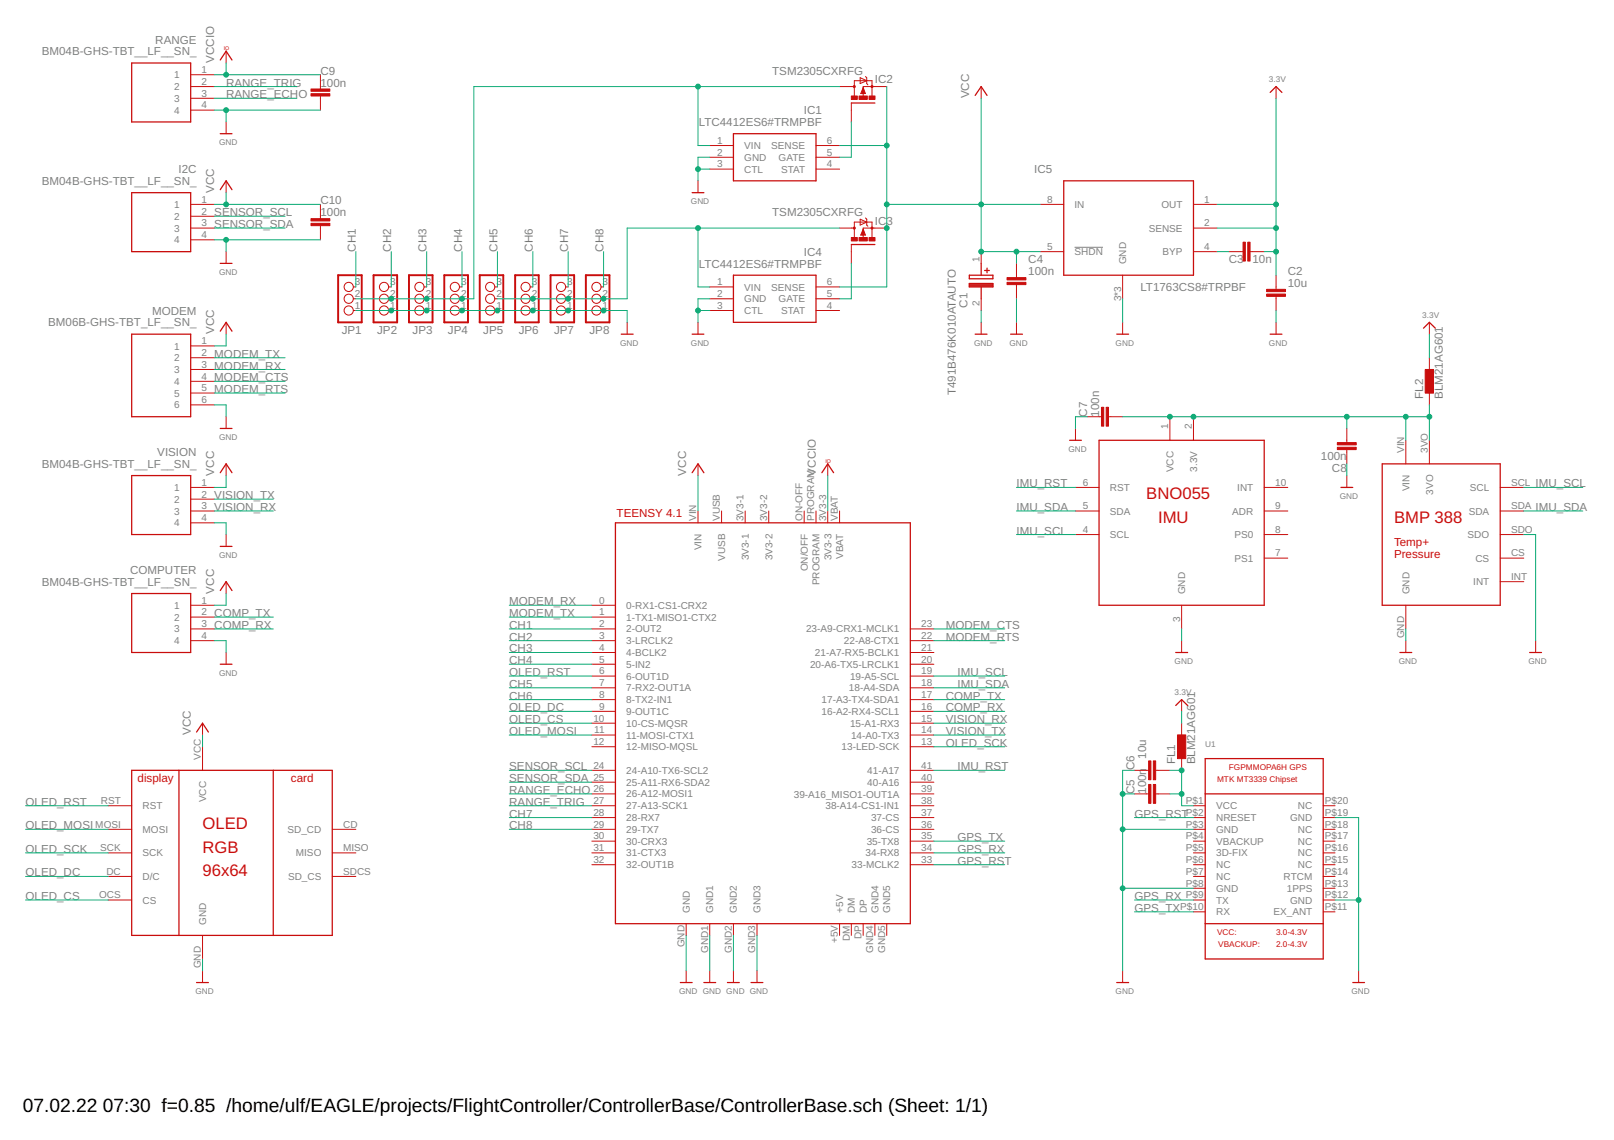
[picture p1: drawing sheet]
<svg xmlns="http://www.w3.org/2000/svg" width="297mm" height="210mm" viewBox="0 0 297 210" stroke-linecap="round" stroke-linejoin="round" font-family="sans-serif">
<path d="M197.8 45.5h5.2" fill="none" stroke="#808080" stroke-width=".18"/>
<g fill="none" stroke="#c90d0c" stroke-width=".18">
<path d="M35.1 15.9h4.3M35.1 13.8h4.3M35.1 18.1h4.3M41.6 9.4v2.2M59 13.8v2.6M59 17.7v2.6M154.5 15.9h2.7M156.7 19v3.5M157.2 17.7v-2.8h3.3v2.8M158.3 14.3l1.2 .6-1.2 .5zM158.9 17.1v.8M158.9 16.2l.4 1h-.9z"/>
<path d="M159.3 14.1l.2 .2v1.1l.2 .2M163.2 15.9h-4.3v.3M180.6 15.9v2.2M234.8 15.9v2.2M35.1 37.6h4.3M35.1 39.8h4.3M35.1 20.3h4.3M41.6 22.5v2.1M41.6 33.3v2.2M59 37.6v2.7M128.5 33.3v2.2M130.6 26.8h4.4"/>
<path d="M130.6 29h4.4M130.6 31.1h4.4M150.2 26.8h4.3M150.2 29h4.3M150.2 31.1h4.3M191.4 37.6h4.4M219.6 37.6h4.4M35.1 42h4.3M35.1 44.2h4.3M41.6 46.3v2.2M41.6 59.4v2.1M59 41.6v2.6"/>
<path d="M65 52.8h.5M65 55h.5M65 57.2h.5M71.5 52.8h.5M71.5 55h.5M71.5 57.2h.5M78 52.8h.5M78 55h.5M78 57.2h.5M84.6 52.8h.4M84.6 55h.4M84.6 57.2h.4"/>
<path d="M91.1 52.8h.4M91.1 55h.4M91.1 57.2h.4M97.6 52.8h.5M97.6 55h.5M97.6 57.2h.5M104.1 52.8h.5M104.1 55h.5M104.1 57.2h.5M110.6 52.8h.5M110.6 55h.5M110.6 57.2h.5"/>
<path d="M115.4 59.4v2.1M128.5 59.4v2.1M130.6 52.8h4.4M130.6 55h4.4M130.6 57.2h4.4M150.2 52.8h4.3M150.2 55h4.3M150.2 57.2h4.3M154.5 42h2.7M156.7 45v3.5M157.2 43.7v-2.8h3.3v2.8M158.3 40.4l1.2 .5-1.2 .5z"/>
<path d="M158.9 43.2v.7M158.9 42.2l.4 1.1h-.9zM159.3 40.1l.2 .3v1l.2 .3M163.2 42h-4.3v.2M180.6 46.3v2.2M180.6 55v2.2M180.6 59.4v2.1M187.1 48.5v2.6M187.1 52.4v2.6M187.1 59.4v2.1M191.4 46.3h4.4M206.6 50.7v4.3"/>
<path d="M206.6 59.4v2.1M219.6 42h4.4M219.6 46.3h4.4M226.2 46.3h2.6M230.1 46.3h2.6M234.8 50.7v2.6M234.8 54.6v2.6M234.8 59.4v2.1M263.1 59.4v2.1M35.1 74.5h4.3M35.1 72.4h4.3M35.1 70.2h4.3"/>
<path d="M35.1 68h4.3M35.1 65.9h4.3M35.1 63.7h4.3M41.6 76.7v2.2M197.9 78.9v2.2M200.1 76.7h2.6M204 76.7h2.6M215.3 76.7v4.4M219.6 76.7v4.4M247.9 78.9v2.6M263.1 65.9v2.1M263.1 72.4v2.1"/>
<path d="M35.1 89.7h4.3M35.1 94.1h4.3M35.1 91.9h4.3M35.1 96.3h4.3M41.6 85.4v2.2M41.6 98.4v2.2M128.5 85.4v2.2M128.5 94.1v2.2M132.8 94.1v2.2M137.1 94.1v2.2M141.5 94.1v2.2M148 94.1v2.2"/>
<path d="M150.2 94.1v2.2M152.3 85.4v2.2M152.3 94.1v2.2M154.5 94.1v2.2M197.9 89.7h4.4M197.9 94.1h4.4M197.9 98.4h4.4M232.7 89.7h4.3M232.7 94.1h4.3M232.7 98.4h4.3M247.9 82.8v2.6M247.9 87.6v2.1"/>
<path d="M258.7 81.1v4.3M263.1 81.1v4.3M276.1 89.7h4.3M276.1 94.1h4.3M276.1 98.4h4.3M35.1 115.8h4.3M35.1 118h4.3M35.1 113.6h4.3M35.1 111.4h4.3M41.6 107.1v2.2M108.9 115.8h4.4M108.9 118h4.4"/>
<path d="M108.9 113.6h4.4M108.9 111.4h4.4M167.5 115.8h4.4M167.5 118h4.4M217.5 111.4v4.4M217.5 118v2.1M232.7 102.8h4.3M258.7 111.4v4.4M258.7 118v2.1M276.1 102.8h4.3M276.1 107.1h4.3M282.6 118v2.1"/>
<path d="M37.3 133.2v2.1M37.3 137.5v4.3M41.6 120.1v2.2M108.9 135.3h4.4M108.9 133.2h4.4M108.9 128.8h4.4M108.9 124.5h4.4M108.9 131h4.4M108.9 126.6h4.4M108.9 122.3h4.4M108.9 120.1h4.4M108.9 137.5h4.4"/>
<path d="M167.5 135.3h4.4M167.5 133.2h4.4M167.5 128.8h4.4M167.5 124.5h4.4M167.5 131h4.4M167.5 126.6h4.4M167.5 122.3h4.4M167.5 120.1h4.4M167.5 137.5h4.4M217.5 128.8v2.2M217.5 133.2v2.1M217.5 139.7v2.1"/>
<path d="M19.9 148.4h4.3M19.9 152.7h4.3M19.9 157h4.3M61.2 152.7h4.3M61.2 157h4.3M108.9 141.8h4.4M108.9 144h4.4M108.9 146.2h4.4M108.9 148.4h4.4M108.9 150.5h4.4M108.9 152.7h4.4M108.9 154.9h4.4"/>
<path d="M108.9 157h4.4M108.9 159.2h4.4M167.5 141.8h4.4M167.5 144h4.4M167.5 146.2h4.4M167.5 148.4h4.4M167.5 150.5h4.4M167.5 152.7h4.4M167.5 154.9h4.4M167.5 157h4.4M167.5 159.2h4.4M208.8 141.8h2.6"/>
<path d="M208.8 146.2h2.6M212.7 141.8h2.6M212.7 146.2h2.6M219.6 148.4h2.2M219.6 150.5h2.2M219.6 152.7h2.2M219.6 154.9h2.2M219.6 157h2.2M219.6 159.2h2.2M243.5 148.4h2.2M243.5 150.5h2.2M243.5 152.7h2.2"/>
<path d="M243.5 154.9h2.2M243.5 157h2.2M243.5 159.2h2.2M19.9 161.4h4.3M19.9 165.7h4.3M37.3 172.2v4.4M37.3 178.8v2.1M61.2 161.4h4.3M126.3 170.1v2.1M126.3 178.8v2.1M130.6 170.1v2.1M130.6 178.8v2.1"/>
<path d="M135 170.1v2.1M135 178.8v2.1M139.3 170.1v2.1M139.3 178.8v2.1M154.5 170.1v2.1M156.7 170.1v2.1M158.9 170.1v2.1M161 170.1v2.1M163.2 170.1v2.1M206.6 178.8v2.1M219.6 161.4h2.2M219.6 165.7h2.2"/>
<path d="M219.6 163.6h2.2M219.6 167.9h2.2M243.5 161.4h2.2M243.5 165.7h2.2M243.5 163.6h2.2M243.5 167.9h2.2M250 178.8v2.1"/>
<circle cx="64.2" cy="57.2" r=".85"/>
<circle cx="64.2" cy="52.8" r=".85"/>
<circle cx="64.2" cy="55" r=".85"/>
<circle cx="70.7" cy="55" r=".85"/>
<circle cx="70.7" cy="52.8" r=".85"/>
<circle cx="70.7" cy="57.2" r=".85"/>
<circle cx="77.2" cy="55" r=".85"/>
<circle cx="77.2" cy="52.8" r=".85"/>
<circle cx="77.2" cy="57.2" r=".85"/>
<circle cx="83.7" cy="57.2" r=".85"/>
<circle cx="83.7" cy="55" r=".85"/>
<circle cx="83.7" cy="52.8" r=".85"/>
<circle cx="90.2" cy="52.8" r=".85"/>
<circle cx="90.2" cy="57.2" r=".85"/>
<circle cx="90.2" cy="55" r=".85"/>
<circle cx="96.7" cy="57.2" r=".85"/>
<circle cx="96.7" cy="55" r=".85"/>
<circle cx="96.7" cy="52.8" r=".85"/>
<circle cx="103.3" cy="52.8" r=".85"/>
<circle cx="103.3" cy="57.2" r=".85"/>
<circle cx="103.3" cy="55" r=".85"/>
<circle cx="109.8" cy="57.2" r=".85"/>
<circle cx="109.8" cy="55" r=".85"/>
<circle cx="109.8" cy="52.8" r=".85"/>
</g>
<g fill="none" stroke="#c90d0c" stroke-width=".23">
<path d="M24.2 11.6h10.9v10.9h-10.9zM40.5 11l1.1-1.6 1.1 1.6M156.7 19h4.3M179.5 17.6l1.1-1.7 1.1 1.7M233.8 17l1-1.1 1.1 1.1M24.2 35.5h10.9v10.8h-10.9zM40.5 24.6h2.2M40.5 34.9l1.1-1.6 1.1 1.6M127.4 35.5h2.1M135 24.6h15.2v8.7h-15.2zM195.8 33.3h23.8v17.4h-23.8zM40.5 48.5h2.2"/>
<path d="M135 50.7h15.2v8.7h-15.2zM156.7 45h4.3M178.4 50.7h4.3v.6h-4.3zM178.4 52.2h4.3v.6h-4.3zM178.4 52.7h4.3M178.4 52.5h4.3M178.4 52.3h4.3M180.6 48.5v2.2M180.6 52.8v2.2M181.2 49.8h.9M181.7 49.4v.8M24.2 61.5h10.9v15.2h-10.9z"/>
<path d="M40.5 78.9h2.2M40.5 61l1.1-1.6 1.1 1.6M114.3 61.5h2.2M127.4 61.5h2.1M179.5 61.5h2.2M186 61.5h2.2M205.5 61.5h2.2M233.8 61.5h2.1M262 60.4l1.1-1 1.1 1M24.2 87.6h10.9v10.8h-10.9zM40.5 87l1.1-1.6 1.1 1.6M113.3 96.3h54.2v73.8h-54.2z"/>
<path d="M127.4 87l1.1-1.6 1 1.6M151.3 87l1-1.6 1.1 1.6M196.8 81.1h2.2M202.3 81.1h30.4v30.3h-30.4zM246.8 89.7h2.2M254.4 85.4h21.7v26h-21.7zM24.2 109.3h10.9v10.8h-10.9zM40.5 108.7l1.1-1.6 1.1 1.6M40.5 100.6h2.2M36.2 134.8l1.1-1.6 1.1 1.6M40.5 122.3h2.2M216.4 120.1h2.2"/>
<path d="M216.4 129.9l1.1-1.1 1.1 1.1M221.8 139.7h21.7v36.9h-21.7zM257.6 120.1h2.2M281.5 120.1h2.2M24.2 141.8h37v30.4h-37zM32.9 141.8v30.4M50.3 141.8v30.4M221.8 146.2h21.7M221.8 170.1h21.7M36.2 180.9h2.2M125.2 180.9h2.2M129.5 180.9h2.2"/>
<path d="M133.9 180.9h2.2M138.2 180.9h2.2M205.5 180.9h2.2M249 180.9h2.1"/>
</g>
<path d="M158.9 16.9v.2h-.3l.3-.7 .2 .7M158.9 43v.2h-.3l.3-.8 .2 .8" fill="none" stroke="#c90d0c" stroke-width=".28"/>
<g fill="none" stroke="#c90d0c" stroke-width=".36">
<path d="M62.2 50.7h4.4v8.7h-4.4zM68.7 50.7h4.4v8.7h-4.4zM75.3 50.7h4.3v8.7h-4.3zM81.8 50.7h4.3v8.7h-4.3zM88.3 50.7h4.3v8.7h-4.3zM94.8 50.7h4.3v8.7h-4.3zM101.3 50.7h4.4v8.7h-4.4zM107.8 50.7h4.4v8.7h-4.4z"/>
<circle cx="157.2" cy="15.9" r=".11"/>
<circle cx="160.5" cy="15.9" r=".11"/>
<circle cx="157.2" cy="42" r=".11"/>
<circle cx="160.5" cy="42" r=".11"/>
</g>
<g fill="#c90d0c" stroke="#c90d0c" stroke-width=".18">
<path d="M159.9 17.7h1.1v.6h-1.1z"/>
<path d="M156.7 17.7h1.1v.6h-1.1z"/>
<path d="M158.1 17.7h1.5v.6h-1.5z"/>
<path d="M159.9 43.7h1.1v.7h-1.1z"/>
<path d="M156.7 43.7h1.1v.7h-1.1z"/>
<path d="M158.1 43.7h1.5v.7h-1.5z"/>
<path d="M233.1 54.1h3.5v.5h-3.5z"/>
<path d="M233.1 53.3h3.5v.4h-3.5z"/>
<path d="M228.8 44.6h.4v3.5h-.4z"/>
<path d="M229.6 44.6h.5v3.5h-.5z"/>
<path d="M185.3 52h3.5v.4h-3.5z"/>
<path d="M185.3 51.1h3.5v.4h-3.5z"/>
<path d="M216.7 135.3h1.5v4.4h-1.5z"/>
<path d="M212.3 144.4h.4v3.5h-.4z"/>
<path d="M211.4 144.4h.4v3.5h-.4z"/>
<path d="M212.3 140.1h.4v3.5h-.4z"/>
<path d="M211.4 140.1h.4v3.5h-.4z"/>
<path d="M203.6 75h.4v3.5h-.4z"/>
<path d="M202.7 75h.4v3.5h-.4z"/>
<path d="M246.1 81.5h3.5v.4h-3.5z"/>
<path d="M246.1 82.4h3.5v.4h-3.5z"/>
<path d="M262.3 68h1.5v4.4h-1.5z"/>
<path d="M57.2 17.3h3.5v.4h-3.5z"/>
<path d="M57.2 16.4h3.5v.4h-3.5z"/>
<path d="M57.2 41.1h3.5v.5h-3.5z"/>
<path d="M57.2 40.3h3.5v.4h-3.5z"/>
</g>
<g fill="none" stroke="#0dab76" stroke-width=".18">
<path d="M39.4 15.9h15.2M39.4 18.1h15.2M39.4 13.8h19.6M41.6 11.6v2.2M128.5 15.9v10.9h2.1M154.5 15.9h-67.3v39.1h-21.7M163.2 15.9v36.9h-8.7M180.6 18.1v28.2h10.8M234.8 18.1v32.6M39.4 20.3h19.6M39.4 37.6h19.6M39.4 39.8h13.1"/>
<path d="M41.6 20.3v2.2M41.6 35.5v2.1M128.5 31.1h2.1M130.6 29h-2.1v4.3M154.5 26.8h8.7M156.7 22.5v6.5h-2.2M163.2 37.6h28.2M224 37.6h10.8M39.4 44.2h19.6M39.4 42h13.1M41.6 44.2v2.1M65.5 57.2h49.9v2.2"/>
<path d="M65.5 46.3v6.5M72 46.3v6.5M78.5 46.3v6.5M85 46.3v6.5M91.5 46.3v6.5M98.1 46.3v6.5M104.6 46.3v6.5M111.1 46.3v6.5M128.5 42v10.8h2.1M128.5 57.2h2.1M130.6 55h-2.1v4.4M154.5 42h-39.1v13h-23.9"/>
<path d="M156.7 48.5v6.5h-2.2M180.6 57.2v2.2M187.1 46.3v2.2M187.1 55v4.4M206.6 55v4.4M224 46.3h2.2M224 42h10.8M232.7 46.3h2.1M234.8 57.2v2.2M39.4 74.5h2.2v2.2M39.4 65.9h13.1M39.4 68h13.1"/>
<path d="M39.4 70.2h13.1M39.4 72.4h13.1M41.6 61.5v2.2h-2.2M200.1 76.7h-2.2v2.2M206.6 76.7h56.5M247.9 76.7v2.2M258.7 76.7v4.4M263.1 61.5v4.4M263.1 74.5v6.6M39.4 96.3h2.2v2.1M39.4 91.9h10.9M39.4 94.1h10.9"/>
<path d="M41.6 87.6v2.1h-2.2M128.5 87.6v6.5M152.3 87.6v6.5M187.1 98.4h10.8M187.1 89.7h10.8M187.1 94.1h10.8M247.9 85.4v2.2M280.4 98.4h2.2v19.6M280.4 89.7h10.9M280.4 94.1h10.9M39.4 118h2.2v2.1M39.4 115.8h10.9"/>
<path d="M39.4 113.6h10.9M41.6 109.3v2.1h-2.2M93.7 118h15.2M93.7 111.4h15.2M93.7 115.8h15.2M93.7 113.6h15.2M171.9 118h13M171.9 115.8h13M217.5 115.8v2.2M258.7 115.8v2.2M37.3 135.3v2.2M93.7 131h15.2"/>
<path d="M93.7 120.1h15.2M93.7 122.3h15.2M93.7 126.6h15.2M93.7 128.8h15.2M93.7 133.2h15.2M93.7 135.3h15.2M93.7 124.5h15.2M171.9 131h13M171.9 126.6h13M171.9 128.8h13M171.9 133.2h13M171.9 135.3h13"/>
<path d="M171.9 137.5h13M171.9 124.5h13M217.5 131v2.2M4.7 152.7h15.2M4.7 157h15.2M4.7 148.4h15.2M93.7 141.8h15.2M93.7 146.2h15.2M93.7 152.7h15.2M93.7 150.5h15.2M93.7 148.4h15.2M93.7 144h15.2"/>
<path d="M171.9 141.8h13M171.9 157h13M171.9 154.9h13M171.9 159.2h13M206.6 146.2h2.2M206.6 152.7h13M208.8 141.8h-2.2v37M208.8 150.5h10.8M215.3 141.8h2.2v6.6h2.1M215.3 146.2h2.2M245.7 150.5h4.3v28.3M4.7 161.4h15.2"/>
<path d="M4.7 165.7h15.2M37.3 176.6v2.2M126.3 172.2v6.6M130.6 172.2v6.6M135 172.2v6.6M139.3 172.2v6.6M206.6 163.6h13M208.8 165.7h10.8M208.8 167.9h10.8M245.7 165.7h4.3"/>
</g>
<g fill="#0dab76" stroke="#0dab76" stroke-width=".18">
<circle cx="128.5" cy="31.1" r=".44"/>
<circle cx="128.5" cy="57.2" r=".44"/>
<circle cx="72" cy="57.2" r=".44"/>
<circle cx="78.5" cy="57.2" r=".44"/>
<circle cx="85" cy="57.2" r=".44"/>
<circle cx="91.5" cy="57.2" r=".44"/>
<circle cx="98.1" cy="57.2" r=".44"/>
<circle cx="104.6" cy="57.2" r=".44"/>
<circle cx="111.1" cy="57.2" r=".44"/>
<circle cx="206.6" cy="146.2" r=".44"/>
<circle cx="206.6" cy="152.7" r=".44"/>
<circle cx="206.6" cy="163.6" r=".44"/>
<circle cx="250" cy="165.7" r=".44"/>
<circle cx="41.6" cy="44.2" r=".44"/>
<circle cx="41.6" cy="20.3" r=".44"/>
<circle cx="163.2" cy="26.8" r=".44"/>
<circle cx="180.6" cy="37.6" r=".44"/>
<circle cx="163.2" cy="37.6" r=".44"/>
<circle cx="163.2" cy="42" r=".44"/>
<circle cx="180.6" cy="46.3" r=".44"/>
<circle cx="187.1" cy="46.3" r=".44"/>
<circle cx="41.6" cy="37.6" r=".44"/>
<circle cx="234.8" cy="37.6" r=".44"/>
<circle cx="234.8" cy="42" r=".44"/>
<circle cx="234.8" cy="46.3" r=".44"/>
<circle cx="72" cy="55" r=".44"/>
<circle cx="78.5" cy="55" r=".44"/>
<circle cx="85" cy="55" r=".44"/>
<circle cx="128.5" cy="15.9" r=".44"/>
<circle cx="104.6" cy="55" r=".44"/>
<circle cx="98.1" cy="55" r=".44"/>
<circle cx="111.1" cy="55" r=".44"/>
<circle cx="128.5" cy="42" r=".44"/>
<circle cx="215.3" cy="76.7" r=".44"/>
<circle cx="219.6" cy="76.7" r=".44"/>
<circle cx="258.7" cy="76.7" r=".44"/>
<circle cx="247.9" cy="76.7" r=".44"/>
<circle cx="263.1" cy="76.7" r=".44"/>
<circle cx="217.5" cy="141.8" r=".44"/>
<circle cx="217.5" cy="146.2" r=".44"/>
<circle cx="41.6" cy="13.8" r=".44"/>
</g>
<g font-size="3.5">
<text x="4.2" y="204.7">07.02.22</text>
<text x="18.9" y="204.7">07:30 f=0.85 /home/ulf/EAGLE/projects/FlightController/ControllerBase/ControllerBase.sch (Sheet: 1/1)</text>
</g>
<g font-size="3.1" fill="#c90d0c">
<text x="211" y="91.9">BNO055</text>
<text x="213.1" y="96.3">IMU</text>
<text x="256.6" y="96.3">BMP 388</text>
<text x="37.3" y="152.7">OLED</text>
<text x="37.3" y="157">RGB</text>
<text x="37.3" y="161.4">96x64</text>
</g>
<g font-size="2.1" fill="#808080">
<text x="7.7" y="10.2">BM04B-GHS-TBT__LF__SN_</text>
<text x="28.6" y="8">RANGE</text>
<text x="39.4" y="11.6" transform="rotate(-90 39.4 11.6)">VCCIO</text>
<text x="41.6" y="15.9">RANGE_TRIG</text>
<text x="59" y="15.9">100n</text>
<text x="59" y="13.8">C9</text>
<text x="142.1" y="13.8">TSM2305CXRFG</text>
<text x="161" y="15.3">IC2</text>
<text x="41.6" y="18.1">RANGE_ECHO</text>
<text x="128.6" y="23.2">LTC4412ES6#TRMPBF</text>
<text x="147.9" y="21">IC1</text>
<text x="178.4" y="18.1" transform="rotate(-90 178.4 18.1)">VCC</text>
<text x="7.7" y="34.1">BM04B-GHS-TBT__LF__SN_</text>
<text x="32.9" y="31.9">I2C</text>
<text x="39.4" y="35.5" transform="rotate(-90 39.4 35.5)">VCC</text>
<text x="190.3" y="31.9">IC5</text>
<text x="39.4" y="39.8">SENSOR_SCL</text>
<text x="39.4" y="42">SENSOR_SDA</text>
<text x="59" y="39.8">100n</text>
<text x="59" y="37.6">C10</text>
<text x="142.1" y="39.8">TSM2305CXRFG</text>
<text x="161" y="41.3">IC3</text>
<text x="65.5" y="46.3" transform="rotate(-90 65.5 46.3)">CH1</text>
<text x="72" y="46.3" transform="rotate(-90 72 46.3)">CH2</text>
<text x="78.5" y="46.3" transform="rotate(-90 78.5 46.3)">CH3</text>
<text x="85" y="46.3" transform="rotate(-90 85 46.3)">CH4</text>
<text x="91.5" y="46.3" transform="rotate(-90 91.5 46.3)">CH5</text>
<text x="98.1" y="46.3" transform="rotate(-90 98.1 46.3)">CH6</text>
<text x="104.6" y="46.3" transform="rotate(-90 104.6 46.3)">CH7</text>
<text x="111.1" y="46.3" transform="rotate(-90 111.1 46.3)">CH8</text>
<text x="147.9" y="47.1">IC4</text>
<text x="128.6" y="49.3">LTC4412ES6#TRMPBF</text>
<text x="189.2" y="50.7">100n</text>
<text x="189.2" y="48.5">C4</text>
<text x="209.9" y="53.6">LT1763CS8#TRPBF</text>
<text x="226.2" y="48.5">C3</text>
<text x="230.5" y="48.5">10n</text>
<text x="237" y="52.8">10u</text>
<text x="237" y="50.7">C2</text>
<text x="28" y="57.9">MODEM</text>
<text x="178.1" y="56.7" transform="rotate(-90 178.1 56.7)">C1</text>
<text x="8.9" y="60.1">BM06B-GHS-TBT_LF__SN_</text>
<text x="39.4" y="61.5" transform="rotate(-90 39.4 61.5)">VCC</text>
<text x="39.4" y="65.9">MODEM_TX</text>
<text x="62.9" y="61.4">JP1</text>
<text x="69.4" y="61.4">JP2</text>
<text x="75.9" y="61.4">JP3</text>
<text x="82.4" y="61.4">JP4</text>
<text x="88.9" y="61.4">JP5</text>
<text x="95.5" y="61.4">JP6</text>
<text x="102" y="61.4">JP7</text>
<text x="108.5" y="61.4">JP8</text>
<text x="39.4" y="68">MODEM_RX</text>
<text x="39.4" y="70.2">MODEM_CTS</text>
<text x="39.4" y="72.4">MODEM_RTS</text>
<text x="175.9" y="72.8" transform="rotate(-90 175.9 72.8)">T491B476K010ATAUTO</text>
<text x="200.1" y="76.7" transform="rotate(-90 200.1 76.7)">C7</text>
<text x="202.3" y="76.7" transform="rotate(-90 202.3 76.7)">100n</text>
<text x="261.9" y="73.5" transform="rotate(-90 261.9 73.5)">FL2</text>
<text x="265.6" y="73.5" transform="rotate(-90 265.6 73.5)">BLM21AG601</text>
<text x="28.9" y="84">VISION</text>
<text x="7.7" y="86.2">BM04B-GHS-TBT__LF__SN_</text>
<text x="39.4" y="87.6" transform="rotate(-90 39.4 87.6)">VCC</text>
<text x="126.3" y="87.6" transform="rotate(-90 126.3 87.6)">VCC</text>
<text x="150.2" y="87.6" transform="rotate(-90 150.2 87.6)">VCCIO</text>
<text x="187.1" y="89.7">IMU_RST</text>
<text x="243.1" y="84.8">100n</text>
<text x="245.1" y="86.9">C8</text>
<text x="282.6" y="89.7">IMU_SCL</text>
<text x="39.4" y="91.9">VISION_TX</text>
<text x="39.4" y="94.1">VISION_RX</text>
<text x="187.1" y="94.1">IMU_SDA</text>
<text x="282.6" y="94.1">IMU_SDA</text>
<text x="187.1" y="98.4">IMU_SCL</text>
<text x="7.7" y="107.9">BM04B-GHS-TBT__LF__SN_</text>
<text x="23.9" y="105.7">COMPUTER</text>
<text x="39.4" y="109.3" transform="rotate(-90 39.4 109.3)">VCC</text>
<text x="39.4" y="113.6">COMP_TX</text>
<text x="93.7" y="113.6">MODEM_TX</text>
<text x="93.7" y="111.5">MODEM_RX</text>
<text x="39.4" y="115.8">COMP_RX</text>
<text x="93.7" y="115.8">CH1</text>
<text x="93.7" y="118">CH2</text>
<text x="174.1" y="115.8">MODEM_CTS</text>
<text x="174.1" y="118">MODEM_RTS</text>
<text x="93.7" y="120.1">CH3</text>
<text x="93.7" y="122.3">CH4</text>
<text x="93.7" y="124.5">OLED_RST</text>
<text x="176.2" y="124.5">IMU_SCL</text>
<text x="93.7" y="131">OLED_DC</text>
<text x="93.7" y="126.6">CH5</text>
<text x="93.7" y="128.8">CH6</text>
<text x="174.1" y="131">COMP_RX</text>
<text x="174.1" y="128.8">COMP_TX</text>
<text x="176.2" y="126.6">IMU_SDA</text>
<text x="35.1" y="135.3" transform="rotate(-90 35.1 135.3)">VCC</text>
<text x="93.7" y="133.2">OLED_CS</text>
<text x="93.7" y="135.3">OLED_MOSI</text>
<text x="174.1" y="137.5">OLED_SCK</text>
<text x="174.1" y="135.3">VISION_TX</text>
<text x="174.1" y="133.2">VISION_RX</text>
<text x="93.7" y="141.8">SENSOR_SCL</text>
<text x="176.2" y="141.8">IMU_RST</text>
<text x="208.8" y="141.8" transform="rotate(-90 208.8 141.8)">C6</text>
<text x="211" y="139.7" transform="rotate(-90 211 139.7)">10u</text>
<text x="216.3" y="140.8" transform="rotate(-90 216.3 140.8)">FL1</text>
<text x="220" y="140.8" transform="rotate(-90 220 140.8)">BLM21AG601</text>
<text x="4.7" y="148.4">OLED_RST</text>
<text x="93.7" y="144">SENSOR_SDA</text>
<text x="93.7" y="148.4">RANGE_TRIG</text>
<text x="93.7" y="146.2">RANGE_ECHO</text>
<text x="208.8" y="146.2" transform="rotate(-90 208.8 146.2)">C5</text>
<text x="211" y="146.2" transform="rotate(-90 211 146.2)">100n</text>
<text x="4.7" y="152.7">OLED_MOSI</text>
<text x="93.7" y="150.5">CH7</text>
<text x="93.7" y="152.7">CH8</text>
<text x="176.2" y="154.9">GPS_TX</text>
<text x="208.8" y="150.5">GPS_RST</text>
<text x="4.7" y="161.4">OLED_DC</text>
<text x="4.7" y="157">OLED_SCK</text>
<text x="176.2" y="157">GPS_RX</text>
<text x="176.2" y="159.2">GPS_RST</text>
<text x="4.7" y="165.7">OLED_CS</text>
<text x="208.8" y="165.7">GPS_RX</text>
<text x="208.8" y="167.9">GPS_TX</text>
</g>
<g font-size="2.1" fill="#c90d0c">
<text x="113.5" y="95.2">TEENSY 4.1</text>
<text x="256.6" y="100.5">Temp+</text>
<text x="256.6" y="102.8">Pressure</text>
<text x="25.3" y="144">display</text>
<text x="53.6" y="144">card</text>
</g>
<g font-size="1.8" fill="#808080">
<text x="32.1" y="14.4">1</text>
<text x="32.1" y="16.6">2</text>
<text x="37.1" y="13.5">1</text>
<text x="37.1" y="15.6">2</text>
<text x="37.1" y="17.8">3</text>
<text x="32.1" y="18.8">3</text>
<text x="32.1" y="20.9">4</text>
<text x="37.1" y="20">4</text>
<text x="132" y="26.5">1</text>
<text x="132" y="28.7">2</text>
<text x="137" y="27.4">VIN</text>
<text x="137" y="29.6">GND</text>
<text x="141.9" y="27.5">SENSE</text>
<text x="143.3" y="29.6">GATE</text>
<text x="152.2" y="26.5">6</text>
<text x="152.2" y="28.7">5</text>
<text x="132" y="30.8">3</text>
<text x="137" y="31.8">CTL</text>
<text x="143.7" y="31.8">STAT</text>
<text x="152.2" y="30.8">4</text>
<text x="32.1" y="38.3">1</text>
<text x="32.1" y="40.5">2</text>
<text x="37.1" y="37.3">1</text>
<text x="37.1" y="39.5">2</text>
<text x="37.1" y="41.7">3</text>
<text x="192.7" y="37.3">8</text>
<text x="197.8" y="38.3">IN</text>
<text x="213.8" y="38.3">OUT</text>
<text x="221.6" y="37.3">1</text>
<text x="221.6" y="41.7">2</text>
<text x="32.1" y="42.6">3</text>
<text x="32.1" y="44.8">4</text>
<text x="37.1" y="43.9">4</text>
<text x="192.7" y="46">5</text>
<text x="197.8" y="47">SHDN</text>
<text x="211.4" y="42.6">SENSE</text>
<text x="214" y="47">BYP</text>
<text x="221.6" y="46">4</text>
<text x="65.3" y="52.5">3</text>
<text x="71.8" y="52.5">3</text>
<text x="78.3" y="52.5">3</text>
<text x="84.9" y="52.5">3</text>
<text x="91.4" y="52.5">3</text>
<text x="97.9" y="52.5">3</text>
<text x="104.4" y="52.5">3</text>
<text x="110.9" y="52.5">3</text>
<text x="132" y="52.5">1</text>
<text x="137" y="53.5">VIN</text>
<text x="141.9" y="53.5">SENSE</text>
<text x="152.2" y="52.5">6</text>
<text x="180.3" y="48.2" transform="rotate(-90 180.3 48.2)">1</text>
<text x="207.3" y="48.7" transform="rotate(-90 207.3 48.7)">GND</text>
<text x="65.3" y="56.9">1</text>
<text x="65.3" y="54.7">2</text>
<text x="71.8" y="56.9">1</text>
<text x="71.8" y="54.7">2</text>
<text x="78.3" y="56.9">1</text>
<text x="78.3" y="54.7">2</text>
<text x="84.9" y="56.9">1</text>
<text x="84.9" y="54.7">2</text>
<text x="91.4" y="56.9">1</text>
<text x="91.4" y="54.7">2</text>
<text x="97.9" y="56.9">1</text>
<text x="97.9" y="54.7">2</text>
<text x="104.4" y="56.9">1</text>
<text x="104.4" y="54.7">2</text>
<text x="110.9" y="56.9">1</text>
<text x="110.9" y="54.7">2</text>
<text x="132" y="54.7">2</text>
<text x="132" y="56.9">3</text>
<text x="137" y="55.7">GND</text>
<text x="137" y="57.8">CTL</text>
<text x="143.3" y="55.7">GATE</text>
<text x="143.7" y="57.8">STAT</text>
<text x="152.2" y="54.7">5</text>
<text x="152.2" y="56.9">4</text>
<text x="180.3" y="56.3" transform="rotate(-90 180.3 56.3)">2</text>
<text x="206.3" y="55.4" transform="rotate(-90 206.3 55.4)">3*3</text>
<text x="32.1" y="64.4">1</text>
<text x="37.1" y="65.6">2</text>
<text x="37.1" y="63.4">1</text>
<text x="32.1" y="70.9">4</text>
<text x="32.1" y="68.7">3</text>
<text x="32.1" y="66.5">2</text>
<text x="37.1" y="69.9">4</text>
<text x="37.1" y="67.7">3</text>
<text x="32.1" y="75.2">6</text>
<text x="32.1" y="73">5</text>
<text x="37.1" y="74.2">6</text>
<text x="37.1" y="72.1">5</text>
<text x="215" y="79.1" transform="rotate(-90 215 79.1)">1</text>
<text x="219.3" y="79.1" transform="rotate(-90 219.3 79.1)">2</text>
<text x="258.4" y="83.4" transform="rotate(-90 258.4 83.4)">VIN</text>
<text x="262.8" y="83.4" transform="rotate(-90 262.8 83.4)">3VO</text>
<text x="37.1" y="89.4">1</text>
<text x="199.3" y="89.4">6</text>
<text x="216" y="87" transform="rotate(-90 216 87)">VCC</text>
<text x="220.3" y="86.8" transform="rotate(-90 220.3 86.8)">3.3V</text>
<text x="234.7" y="89.4">10</text>
<text x="278.1" y="89.4">SCL</text>
<text x="32.1" y="90.4">1</text>
<text x="32.1" y="92.6">2</text>
<text x="32.1" y="94.7">3</text>
<text x="37.1" y="91.6">2</text>
<text x="37.1" y="93.8">3</text>
<text x="37.1" y="96">4</text>
<text x="128.2" y="96" transform="rotate(-90 128.2 96)">VIN</text>
<text x="132.5" y="96" transform="rotate(-90 132.5 96)">VUSB</text>
<text x="136.8" y="96" transform="rotate(-90 136.8 96)">3V3-1</text>
<text x="141.2" y="96" transform="rotate(-90 141.2 96)">3V3-2</text>
<text x="147.7" y="96" transform="rotate(-90 147.7 96)">ON-OFF</text>
<text x="149.9" y="96" transform="rotate(-90 149.9 96)">PROGRAM</text>
<text x="152" y="96" transform="rotate(-90 152 96)">3V3-3</text>
<text x="154.2" y="96" transform="rotate(-90 154.2 96)">VBAT</text>
<text x="199.3" y="93.8">5</text>
<text x="204.3" y="90.4">RST</text>
<text x="204.3" y="94.7">SDA</text>
<text x="226.8" y="94.7">ADR</text>
<text x="227.7" y="90.4">INT</text>
<text x="234.7" y="93.8">9</text>
<text x="259.4" y="90.5" transform="rotate(-90 259.4 90.5)">VIN</text>
<text x="263.7" y="91.1" transform="rotate(-90 263.7 91.1)">3VO</text>
<text x="270.3" y="94.7">SDA</text>
<text x="270.5" y="90.4">SCL</text>
<text x="278.1" y="93.8">SDA</text>
<text x="32.1" y="96.9">4</text>
<text x="129.1" y="101.3" transform="rotate(-90 129.1 101.3)">VIN</text>
<text x="199.3" y="98.1">4</text>
<text x="204.3" y="99.1">SCL</text>
<text x="227.2" y="99.1">PS0</text>
<text x="234.7" y="98.1">8</text>
<text x="270.1" y="99.1">SDO</text>
<text x="278.1" y="98.1">SDO</text>
<text x="133.5" y="103.3" transform="rotate(-90 133.5 103.3)">VUSB</text>
<text x="137.8" y="103.2" transform="rotate(-90 137.8 103.2)">3V3-1</text>
<text x="142.1" y="103.2" transform="rotate(-90 142.1 103.2)">3V3-2</text>
<text x="148.7" y="105.2" transform="rotate(-90 148.7 105.2)">ON/OFF</text>
<text x="150.8" y="107.8" transform="rotate(-90 150.8 107.8)">PROGRAM</text>
<text x="153" y="103.2" transform="rotate(-90 153 103.2)">3V3-3</text>
<text x="155.2" y="102.9" transform="rotate(-90 155.2 102.9)">VBAT</text>
<text x="227.2" y="103.4">PS1</text>
<text x="234.7" y="102.5">7</text>
<text x="271.1" y="107.8">INT</text>
<text x="271.5" y="103.4">CS</text>
<text x="278.1" y="102.5">CS</text>
<text x="278.1" y="106.8">INT</text>
<text x="32.1" y="112.1">1</text>
<text x="37.1" y="111.1">1</text>
<text x="37.1" y="113.3">2</text>
<text x="110.2" y="113.3">1</text>
<text x="110.2" y="111.1">0</text>
<text x="115.3" y="112.1">0-RX1-CS1-CRX2</text>
<text x="218.1" y="109.5" transform="rotate(-90 218.1 109.5)">GND</text>
<text x="259.4" y="109.5" transform="rotate(-90 259.4 109.5)">GND</text>
<text x="32.1" y="114.3">2</text>
<text x="32.1" y="116.5">3</text>
<text x="32.1" y="118.6">4</text>
<text x="37.1" y="115.5">3</text>
<text x="37.1" y="117.7">4</text>
<text x="110.2" y="117.7">3</text>
<text x="110.2" y="115.5">2</text>
<text x="110.2" y="119.8">4</text>
<text x="115.3" y="118.6">3-LRCLK2</text>
<text x="115.3" y="114.3">1-TX1-MISO1-CTX2</text>
<text x="115.3" y="116.4">2-OUT2</text>
<text x="148.4" y="116.5">23-A9-CRX1-MCLK1</text>
<text x="155.3" y="118.6">22-A8-CTX1</text>
<text x="169.5" y="115.5">23</text>
<text x="169.5" y="117.7">22</text>
<text x="169.5" y="119.8">21</text>
<text x="217.2" y="114.5" transform="rotate(-90 217.2 114.5)">3</text>
<text x="258.4" y="117.5" transform="rotate(-90 258.4 117.5)">GND</text>
<text x="110.2" y="122">5</text>
<text x="110.2" y="124.2">6</text>
<text x="115.3" y="120.8">4-BCLK2</text>
<text x="115.3" y="123">5-IN2</text>
<text x="115.3" y="125.1">6-OUT1D</text>
<text x="149.1" y="123">20-A6-TX5-LRCLK1</text>
<text x="150" y="120.8">21-A7-RX5-BCLK1</text>
<text x="156.4" y="125.1">19-A5-SCL</text>
<text x="169.5" y="124.2">19</text>
<text x="169.5" y="122">20</text>
<text x="110.2" y="126.3">7</text>
<text x="110.2" y="130.7">9</text>
<text x="110.2" y="128.5">8</text>
<text x="115.3" y="127.3">7-RX2-OUT1A</text>
<text x="115.3" y="131.6">9-OUT1C</text>
<text x="115.3" y="129.5">8-TX2-IN1</text>
<text x="151.2" y="129.5">17-A3-TX4-SDA1</text>
<text x="151.2" y="131.7">16-A2-RX4-SCL1</text>
<text x="156.2" y="127.3">18-A4-SDA</text>
<text x="169.5" y="128.5">17</text>
<text x="169.5" y="130.7">16</text>
<text x="169.5" y="126.3">18</text>
<text x="109.2" y="132.9">10</text>
<text x="109.2" y="137.2">12</text>
<text x="109.4" y="135">11</text>
<text x="115.3" y="133.8">10-CS-MQSR</text>
<text x="115.3" y="136">11-MOSI-CTX1</text>
<text x="156.4" y="133.8">15-A1-RX3</text>
<text x="156.6" y="136">14-A0-TX3</text>
<text x="169.5" y="135">14</text>
<text x="169.5" y="132.9">15</text>
<text x="169.5" y="137.2">13</text>
<text x="37" y="139.8" transform="rotate(-90 37 139.8)">VCC</text>
<text x="109.2" y="141.5">24</text>
<text x="109.2" y="143.7">25</text>
<text x="115.3" y="142.5">24-A10-TX6-SCL2</text>
<text x="115.3" y="138.2">12-MISO-MQSL</text>
<text x="154.9" y="138.2">13-LED-SCK</text>
<text x="159.6" y="142.5">41-A17</text>
<text x="169.5" y="143.7">40</text>
<text x="169.5" y="141.5">41</text>
<text x="18.6" y="148.1">RST</text>
<text x="26.2" y="149">RST</text>
<text x="37.9" y="147.7" transform="rotate(-90 37.9 147.7)">VCC</text>
<text x="109.2" y="145.9">26</text>
<text x="109.2" y="148.1">27</text>
<text x="115.3" y="144.7">25-A11-RX6-SDA2</text>
<text x="115.3" y="146.8">26-A12-MOSI1</text>
<text x="115.3" y="149">27-A13-SCK1</text>
<text x="146.1" y="146.8">39-A16_MISO1-OUT1A</text>
<text x="151.9" y="149">38-A14-CS1-IN1</text>
<text x="159.6" y="144.7">40-A16</text>
<text x="169.5" y="148.1">38</text>
<text x="169.5" y="145.9">39</text>
<text x="218.2" y="148.1">P$1</text>
<text x="223.8" y="149">VCC</text>
<text x="238.9" y="149">NC</text>
<text x="243.8" y="148.1">P$20</text>
<text x="17.5" y="152.4">MOSI</text>
<text x="26.2" y="153.3">MOSI</text>
<text x="52.9" y="153.4">SD_CD</text>
<text x="63.1" y="152.4">CD</text>
<text x="109.2" y="150.2">28</text>
<text x="109.2" y="152.4">29</text>
<text x="109.2" y="154.6">30</text>
<text x="115.3" y="151.2">28-RX7</text>
<text x="115.3" y="153.3">29-TX7</text>
<text x="115.3" y="155.5">30-CRX3</text>
<text x="159.5" y="155.5">35-TX8</text>
<text x="160.3" y="151.2">37-CS</text>
<text x="160.3" y="153.4">36-CS</text>
<text x="169.5" y="150.2">37</text>
<text x="169.5" y="154.6">35</text>
<text x="169.5" y="152.4">36</text>
<text x="218.2" y="152.4">P$3</text>
<text x="218.2" y="150.2">P$2</text>
<text x="218.2" y="154.6">P$4</text>
<text x="223.8" y="153.3">GND</text>
<text x="223.8" y="151.2">NRESET</text>
<text x="223.8" y="155.5">VBACKUP</text>
<text x="237.4" y="151.2">GND</text>
<text x="238.9" y="155.5">NC</text>
<text x="238.9" y="153.4">NC</text>
<text x="243.8" y="150.2">P$19</text>
<text x="243.8" y="154.6">P$17</text>
<text x="243.8" y="152.4">P$18</text>
<text x="18.5" y="156.7">SCK</text>
<text x="19.6" y="161.1">DC</text>
<text x="26.2" y="157.7">SCK</text>
<text x="54.5" y="157.7">MISO</text>
<text x="63.1" y="156.7">MISO</text>
<text x="63.1" y="161.1">SDCS</text>
<text x="109.2" y="156.7">31</text>
<text x="109.2" y="158.9">32</text>
<text x="115.3" y="157.7">31-CTX3</text>
<text x="115.3" y="159.9">32-OUT1B</text>
<text x="156.7" y="159.9">33-MCLK2</text>
<text x="159.3" y="157.7">34-RX8</text>
<text x="169.5" y="158.9">33</text>
<text x="169.5" y="156.7">34</text>
<text x="218.2" y="156.7">P$5</text>
<text x="218.2" y="158.9">P$6</text>
<text x="218.2" y="161.1">P$7</text>
<text x="223.8" y="157.7">3D-FIX</text>
<text x="223.8" y="159.9">NC</text>
<text x="238.9" y="159.9">NC</text>
<text x="238.9" y="157.7">NC</text>
<text x="243.8" y="158.9">P$15</text>
<text x="243.8" y="156.7">P$16</text>
<text x="243.8" y="161.1">P$14</text>
<text x="18.2" y="165.4">OCS</text>
<text x="26.2" y="162">D/C</text>
<text x="26.2" y="166.4">CS</text>
<text x="53" y="162">SD_CS</text>
<text x="217.2" y="167.6">P$10</text>
<text x="218.2" y="163.2">P$8</text>
<text x="218.2" y="165.4">P$9</text>
<text x="223.8" y="164.2">GND</text>
<text x="223.8" y="162">NC</text>
<text x="223.8" y="166.4">TX</text>
<text x="236.2" y="162">RTCM</text>
<text x="236.8" y="164.2">1PPS</text>
<text x="237.4" y="166.4">GND</text>
<text x="243.8" y="163.2">P$13</text>
<text x="243.8" y="167.6">P$11</text>
<text x="243.8" y="165.4">P$12</text>
<text x="37.9" y="170.2" transform="rotate(-90 37.9 170.2)">GND</text>
<text x="126.9" y="168.1" transform="rotate(-90 126.9 168.1)">GND</text>
<text x="131.3" y="168.1" transform="rotate(-90 131.3 168.1)">GND1</text>
<text x="135.6" y="168.1" transform="rotate(-90 135.6 168.1)">GND2</text>
<text x="140" y="168.1" transform="rotate(-90 140 168.1)">GND3</text>
<text x="154.2" y="173.7" transform="rotate(-90 154.2 173.7)">+5V</text>
<text x="155.2" y="168.1" transform="rotate(-90 155.2 168.1)">+5V</text>
<text x="156.4" y="173.2" transform="rotate(-90 156.4 173.2)">DM</text>
<text x="157.3" y="168.1" transform="rotate(-90 157.3 168.1)">DM</text>
<text x="158.5" y="172.9" transform="rotate(-90 158.5 172.9)">DP</text>
<text x="159.5" y="168.1" transform="rotate(-90 159.5 168.1)">DP</text>
<text x="161.7" y="168.1" transform="rotate(-90 161.7 168.1)">GND4</text>
<text x="163.8" y="168.1" transform="rotate(-90 163.8 168.1)">GND5</text>
<text x="223.8" y="168.5">RX</text>
<text x="234.4" y="168.6">EX_ANT</text>
<text x="37" y="178.3" transform="rotate(-90 37 178.3)">GND</text>
<text x="126" y="174.5" transform="rotate(-90 126 174.5)">GND</text>
<text x="130.3" y="175.5" transform="rotate(-90 130.3 175.5)">GND1</text>
<text x="134.7" y="175.5" transform="rotate(-90 134.7 175.5)">GND2</text>
<text x="139" y="175.5" transform="rotate(-90 139 175.5)">GND3</text>
<text x="160.7" y="175.5" transform="rotate(-90 160.7 175.5)">GND4</text>
<text x="162.9" y="175.5" transform="rotate(-90 162.9 175.5)">GND5</text>
</g>
<g font-size="1.5" fill="#808080">
<text x="233.5" y="15.1">3.3V</text>
<text x="40.3" y="26.8">GND</text>
<text x="127.2" y="37.6">GND</text>
<text x="40.3" y="50.7">GND</text>
<text x="261.8" y="58.5">3.3V</text>
<text x="114.1" y="63.7">GND</text>
<text x="127.2" y="63.7">GND</text>
<text x="179.3" y="63.7">GND</text>
<text x="185.8" y="63.7">GND</text>
<text x="205.3" y="63.7">GND</text>
<text x="233.5" y="63.7">GND</text>
<text x="40.3" y="81.1">GND</text>
<text x="196.6" y="83.2">GND</text>
<text x="246.6" y="91.9">GND</text>
<text x="40.3" y="102.8">GND</text>
<text x="40.3" y="124.5">GND</text>
<text x="216.2" y="122.3">GND</text>
<text x="257.4" y="122.3">GND</text>
<text x="281.3" y="122.3">GND</text>
<text x="216.2" y="128">3.3V</text>
<text x="221.8" y="137.5">U1</text>
<text x="36" y="183.1">GND</text>
<text x="125" y="183.1">GND GND GND GND</text>
<text x="205.3" y="183.1">GND</text>
<text x="248.7" y="183.1">GND</text>
</g>
<g font-size="1.5" fill="#c90d0c">
<text x="226.2" y="141.8">FGPMMOPA6H GPS</text>
<text x="224" y="144">MTK MT3339 Chipset</text>
<text x="224" y="172.2">VCC:</text>
<text x="234.8" y="172.2">3.0-4.3V</text>
<text x="224.2" y="174.4">VBACKUP:</text>
<text x="234.8" y="174.4">2.0-4.3V</text>
</g>
<g font-size="1" fill="#c90d0c">
<text x="41.2" y="9.2">IO</text>
<text x="151.9" y="85.2">IO</text>
</g>
</svg>
